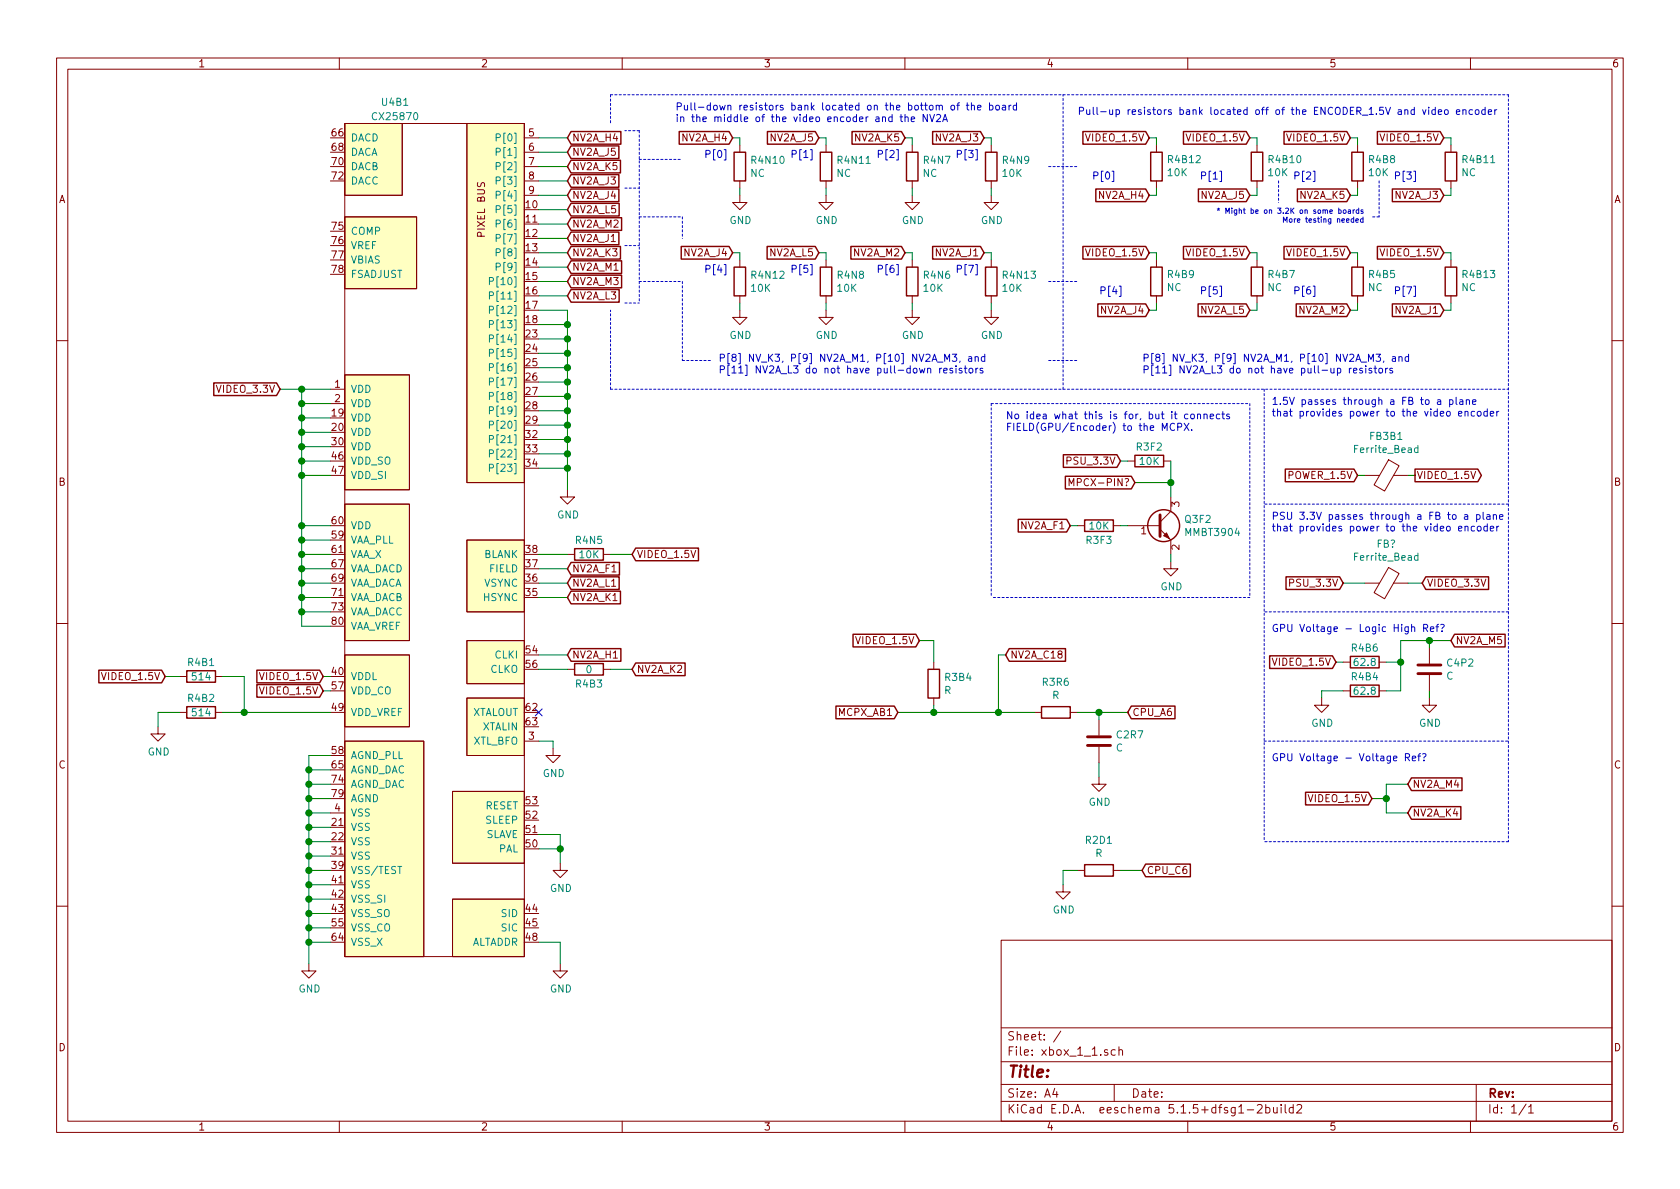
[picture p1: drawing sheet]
<svg xmlns="http://www.w3.org/2000/svg" width="297mm" height="210mm" viewBox="0 0 297 210" stroke-linecap="round" stroke-linejoin="round" font-family="sans-serif">
<g fill="none" stroke="#840000" stroke-width=".18">
<path d="M10 10.3h277v189.9h-277zM12 12.2h273v186.1h-273zM60 10.3v1.9M110 10.3v1.9M160 10.3v1.9M210 10.3v1.9M260 10.3v1.9M61 21.8h10.1v12.7h-10.1zM61 38.3h12.7v12.7h-12.7zM61 21.8h31.7v147.4h-31.7zM82.5 21.8h10.2v63.5h-10.2zM92.7 24.4h2.5"/>
<path d="M92.7 26.9h2.5M92.7 29.5h2.5M92.7 32h2.5M92.7 34.5h2.5M130.8 34.5v1.3h1.3l-1.3 1.3-1.3-1.3h1.3M130.8 25.6v1.3M130.8 32v1.3M146 34.5v1.3h1.3l-1.3 1.3-1.2-1.3h1.2M146 25.6v1.3M146 32v1.3M161.3 34.5v1.3h1.3l-1.3 1.3-1.3-1.3h1.3M161.3 25.6v1.3"/>
<path d="M161.3 32v1.3M175.3 34.5v1.3h1.2l-1.2 1.3-1.3-1.3h1.3M175.3 25.6v1.3M175.3 32v1.3M204.5 25.6v1.3M204.5 32v1.3M222.2 25.6v1.3M222.2 32v1.3M240 25.6v1.3M240 32v1.3M256.5 25.6v1.3M256.5 32v1.3"/>
<path d="M130.8 54.9v1.2h1.3l-1.3 1.3-1.3-1.3h1.3M130.8 46v1.2M130.8 52.3v1.3M146 54.9v1.2h1.3l-1.3 1.3-1.2-1.3h1.2M146 46v1.2M146 52.3v1.3M161.3 54.9v1.2h1.3l-1.3 1.3-1.3-1.3h1.3M161.3 46v1.2M161.3 52.3v1.3M175.3 54.9v1.2h1.2l-1.2 1.3-1.3-1.3h1.3M175.3 46v1.2M175.3 52.3v1.3"/>
<path d="M204.5 46v1.2M204.5 52.3v1.3M222.2 46v1.2M222.2 52.3v1.3M240 46v1.2M240 52.3v1.3M256.5 46v1.2M256.5 52.3v1.3M10 60.2h2M58.4 68.8h2.6M58.4 71.4h2.6M61 66.3h11.4v20.3h-11.4z"/>
<path d="M285 60.2h2M61 89.1h11.4v24.2h-11.4zM82.5 95.5h10.2v12.7h-10.2zM100.3 86.6v1.3h1.3l-1.3 1.2-1.2-1.2h1.2M100.3 98h1.3M106.7 98h1.2M189 85.9v-1.3l.4 .9 .5-.9v1.3M190.5 93h1.3M196.8 93h1.3M199.4 93h5.7M199.4 81.5h1.3M205.1 93.6l1.9 1.9v2.5"/>
<path d="M205.7 81.5h1.3M207 99.3v1.3h1.3l-1.3 1.2-1.3-1.2h1.3M207 87.9v2.5l-1.9 1.9M241.3 84.1h2.6M245.5 81.3l1.9 1.1-2.6 4.4-1.8-1.1zM246.4 84.1h2.5M10 110.3h2M31.7 119.6h1.3M38.1 119.6h1.3M61 115.8h11.4v12.7h-11.4zM82.5 113.3h10.2v7.6h-10.2zM100.3 118.4h1.3"/>
<path d="M106.7 118.4h1.2M165.1 117.1v1.3M237.5 117.1h1.3M241.3 103.1h2.6M243.8 117.1h1.3M245.5 100.3l1.9 1.1-2.6 4.5-1.8-1.1zM246.4 103.1h2.5M252.7 114.5v2.8M252.7 119.4v2.8M285 110.3h2M27.9 128.5v1.3h1.3l-1.3 1.3-1.2-1.3h1.2M31.7 126h1.3"/>
<path d="M38.1 126h1.3M61 131.1h13.9v38.1h-13.9zM80 139.9h12.7v12.7h-12.7zM82.5 123.4h10.2v10.2h-10.2zM92.7 131.1h2.5M97.8 132.3v1.3h1.3l-1.3 1.3-1.3-1.3h1.3M165.1 123.4v1.3M182.9 126h1.2M189.2 126h1.3M194.3 137.4v1.3h1.3l-1.3 1.2-1.3-1.2h1.3M194.3 127.2v2.8M194.3 132.1v2.8"/>
<path d="M233.7 123.4v1.3h1.2l-1.2 1.3-1.3-1.3h1.3M237.5 122.2h1.3M243.8 122.2h1.3M252.7 123.4v1.3h1.3l-1.3 1.3-1.2-1.3h1.2M58.4 143.8h2.6M80 159h12.7v10.2h-12.7zM99.1 152.6v1.3h1.2l-1.2 1.3-1.3-1.3h1.3M188 156.5v1.2h1.2l-1.2 1.3-1.3-1.3h1.3M190.5 153.9h1.3M196.8 153.9h1.3M10 160.2h2M54.6 170.4v1.3h1.3l-1.3 1.3-1.3-1.3h1.3"/>
<path d="M99.1 170.4v1.3h1.2l-1.2 1.3-1.3-1.3h1.3M177 166.3h108v32h-108zM285 160.2h2M60 198.3v1.9M110 198.3v1.9M160 198.3v1.9M177 194.8h108M177 191.8h108M177 187.8h108M177 181.8h108M186.5 192.5l-.4 1h1M186.8 193v1"/>
<path d="M187.6 182.3l-1.3 2M197 191.8v3M197.2 185.7l-.4-.1-.3 .3v.6l.3 .1 .4-.1M197.8 185.7l.2-.1 .4 .1 .1 .9M197.8 185.1v1.5M210 198.3v1.9M220.5 196.3h1.2M222.3 195.5l.2-.2h.4l.3 .5-1 1h1M223.8 195.9l.4-.1 .3 .3v.6l-.3 .1-.4-.1M223.8 195.3v1.5M225.2 195.8v.9l.4 .1 .2-.1M225.8 195.8v1"/>
<path d="M226.5 195.3v.2M226.5 195.8v1M227.2 195.3v1.3l.3 .2M228.7 195.9l-.5-.1-.3 .3 .1 .6 .2 .1 .5-.1M228.7 195.3v1.5M229.3 195.5l.2-.2h.4l.2 .2v.3v.2l-.9 .8h.9M260 198.3v1.9M261 191.8v6.5M269.8 195.2l-1.2 2M270.3 195.8l.4-.5v1.5M270.3 196.8h.8"/>
</g>
<g fill="none" stroke="#840000" stroke-width=".25">
<path d="M101 23.3h8.8v2.2h-8.8l-.7-1.1zM101 38.5h8.9v2.2h-8.9l-.7-1.1zM101 30.9h8.4v2.2h-8.4l-.7-1.1zM101 36h8.5v2.2h-8.5l-.7-1.1zM101 28.3h8.7v2.3h-8.7l-.7-1.1zM101 25.8h8.4v2.2h-8.4l-.7-1.1zM101 33.4h8.4v2.3h-8.4l-.7-1.2zM120.1 23.3h8.8l.6 1.1-.6 1.1h-8.8zM129.8 26.9h2v5.1h-2zM135.7 23.3h8.4l.7 1.1-.7 1.1h-8.4zM145 26.9h2.1v5.1h-2.1zM150.6 23.3h8.8l.6 1.1-.6 1.1h-8.8z"/>
<path d="M160.3 26.9h2v5.1h-2zM164.9 23.3h8.5l.6 1.1-.6 1.1h-8.5zM174.2 26.9h2.1v5.1h-2.1zM191.5 23.3h11.1l.6 1.1-.6 1.1h-11.1zM193.8 33.4h8.8l.6 1.1-.6 1.2h-8.8zM203.5 26.9h2v5.1h-2zM209.2 23.3h11.1l.7 1.1-.7 1.1h-11.1zM211.9 33.4h8.4l.7 1.1-.7 1.2h-8.4zM221.2 26.9h2.1v5.1h-2.1zM227 23.3h11.1l.7 1.1-.7 1.1h-11.1zM229.4 33.4h8.7l.7 1.1-.7 1.2h-8.7zM239 26.9h2v5.1h-2z"/>
<path d="M243.5 23.3h11.1l.7 1.1-.7 1.1h-11.1zM246.2 33.4h8.4l.7 1.1-.7 1.2h-8.4zM255.5 26.9h2.1v5.1h-2.1zM101 51.2h8.5v2.2h-8.5l-.7-1.1zM101 48.7h8.9v2.2h-8.9l-.7-1.1zM101 41h8.4v2.3h-8.4l-.7-1.1zM101 43.6h8.7v2.2h-8.7l-.7-1.1zM101 46.1h8.9v2.3h-8.9l-.7-1.2zM120.4 43.6h8.5l.6 1.1-.6 1.1h-8.5zM129.8 47.2h2v5.1h-2zM135.6 43.6h8.5l.7 1.1-.7 1.1h-8.5zM145 47.2h2.1v5.1h-2.1z"/>
<path d="M150.4 43.6h9l.6 1.1-.6 1.1h-9zM160.3 47.2h2v5.1h-2zM164.9 43.6h8.5l.6 1.1-.6 1.1h-8.5zM174.2 47.2h2.1v5.1h-2.1zM191.5 43.6h11.1l.6 1.1-.6 1.1h-11.1zM194.1 53.7h8.5l.6 1.2-.6 1.1h-8.5zM203.5 47.2h2v5.1h-2zM209.2 43.6h11.1l.7 1.1-.7 1.1h-11.1zM211.8 53.7h8.5l.7 1.2-.7 1.1h-8.5zM221.2 47.2h2.1v5.1h-2.1zM227 43.6h11.1l.7 1.1-.7 1.1h-11.1zM229.2 53.7h8.9l.7 1.2-.7 1.1h-8.9z"/>
<path d="M239 47.2h2v5.1h-2zM243.5 43.6h11.1l.7 1.1-.7 1.1h-11.1zM246.2 53.7h8.4l.7 1.2-.7 1.1h-8.4zM255.5 47.2h2.1v5.1h-2.1zM37.8 67.7h11.1l.6 1.1-.6 1.1h-11.1zM101 99.5h8.5v2.2h-8.5l-.7-1.1zM101.6 97h5.1v2.1h-5.1zM112.4 96.9h11.1v2.3h-11.1l-.6-1.2zM180 91.8h8.6l.6 1.2-.6 1.1h-8.6zM188 80.4h9.5l.6 1.1-.6 1.1h-9.5zM188.4 84.2h11.6l.7 1.1-.7 1.2h-11.6zM191.8 91.9h5v2.1h-5z"/>
<path d="M200.7 80.5h5v2h-5zM227.3 83h12.1l.6 1.1-.6 1.1h-12.1zM250.2 83h11.1l.6 1.1-.6 1.1h-11.1zM17.5 118.5h11.1l.6 1.1-.6 1.1h-11.1zM33 118.6h5.1v2h-5.1zM45.4 118.5h11.1l.6 1.1-.6 1.1h-11.1zM101 114.7h8.8v2.2h-8.8l-.7-1.1zM101 104.5h8.7v2.3h-8.7l-.7-1.1zM101 102h8.5v2.2h-8.5l-.7-1.1zM101.6 117.3h5.1v2.1h-5.1zM112.4 117.2h8.7v2.3h-8.7l-.6-1.1zM150.8 112.2h11.1l.7 1.1-.7 1.1h-11.1z"/>
<path d="M164.1 118.4h2v5h-2zM178.4 114.7h10v2.2h-10l-.6-1.1zM224.5 116h11.1l.6 1.1-.6 1.1h-11.1zM227.4 102h9.5l.6 1.1-.6 1.1h-9.5zM238.8 116.1h5v2h-5zM252.1 102h11.1v2.2h-11.1l-.6-1.1zM257.2 112.2h8.9v2.2h-8.9l-.7-1.1zM33 125h5.1v2h-5.1zM45.4 121.1h11.1l.6 1.1-.6 1.1h-11.1zM147.8 124.9h10.3l.6 1.1-.6 1.1h-10.3zM184.1 125h5.1v2h-5.1zM200 124.9h7.7v2.2h-7.7l-.6-1.1z"/>
<path d="M238.8 121.2h5v2h-5zM249.6 137.6h8.9v2.2h-8.9l-.7-1.1zM191.8 152.9h5v2h-5zM202.6 152.8h7.9v2.2h-7.9l-.7-1.1zM230.8 140.1h11.1l.7 1.1-.7 1.1h-11.1zM249.6 142.6h8.7v2.3h-8.7l-.7-1.1z"/>
<circle cx="205.7" cy="93" r="2.82"/>
</g>
<g fill="none" stroke="#008484" stroke-width=".18">
<path d="M87.7 37h.6l.2-.2-.1-.3-.2-.1h-.5v1.2M87.7 39.6l.6-.1 .2-.2-.1-.3-.2-.1h-.5v1.3M87.7 24.3h.6l.2-.2-.1-.3-.2-.1h-.5v1.2M87.7 26.9l.6-.1 .2-.2-.1-.3-.2-.1h-.5v1.3M87.7 29.4h.6l.2-.2-.1-.3-.2-.2h-.5v1.3M87.7 31.9h.6l.2-.2-.1-.3-.2-.1h-.5v1.3M87.7 34.5l.6-.1 .2-.1-.1-.3-.2-.2h-.5v1.3M86.5 49.7l.7-.1v-.4l-.2-.1h-.5v1.2M86.5 52.3l.7-.1v-.5l-.2-.1h-.5v1.3M86.5 54.8l.7-.1v-.4l-.2-.2h-.5v1.3M86.5 57.3l.7-.1v-.4l-.2-.1h-.5v1.3M86.5 59.9l.7-.1v-.4l-.2-.2h-.5v1.3"/>
<path d="M87.7 42.1h.6l.2-.2-.1-.3-.2-.2h-.5v1.3M87.7 44.6h.6l.2-.2-.1-.3-.2-.1h-.5v1.3M87.7 47.2l.6-.1 .2-.1-.1-.3-.2-.2h-.5v1.3M86.5 62.4l.7-.1v-.4l-.2-.1h-.5v1.2M86.5 65l.7-.1v-.5l-.2-.1h-.5v1.3M86.5 67.5l.7-.1v-.4l-.2-.2h-.5v1.3M86.5 70l.7-.1v-.4l-.2-.1h-.5v1.3M86.5 72.6l.7-.1v-.4l-.2-.2h-.5v1.3M86.5 75.1l.7-.1v-.4l-.2-.1h-.5v1.2M86.5 77.7l.7-.1v-.5l-.2-.1h-.5v1.3M250.7 79.2h-.4l-.2 .2 .1 .6h.5M250.7 78.8v1.2"/>
<path d="M86.5 80.2l.7-.1v-.4l-.2-.2h-.5v1.3M86.5 82.7l.7-.1v-.4l-.2-.1h-.5v1.3M250.7 98.3l-.4-.1-.2 .3 .1 .5h.5M250.7 97.8v1.3"/>
</g>
<path d="M205.1 91.1v3.8M250.7 119.1h4.1M250.7 117.6h4.1M192.3 131.8h4M192.3 130.3h4" fill="none" stroke="#840000" stroke-width=".51"/>
<path d="M205.7 94.7l.5-.5 .6 1z" fill="#840000" stroke="#840000" stroke-width=".18"/>
<g fill="#ffffc2" stroke="#ffffc2" stroke-width=".18">
<path d="M61 131.1h13.9v38.1h-13.9z"/>
<path d="M61 115.8h11.4v12.7h-11.4z"/>
<path d="M61 89.1h11.4v24.2h-11.4z"/>
<path d="M61 66.3h11.4v20.3h-11.4z"/>
<path d="M61 21.8h10.1v12.7h-10.1z"/>
<path d="M61 38.3h12.7v12.7h-12.7z"/>
<path d="M80 139.9h12.7v12.7h-12.7z"/>
<path d="M80 159h12.7v10.2h-12.7z"/>
<path d="M82.5 123.4h10.2v10.2h-10.2z"/>
<path d="M82.5 113.3h10.2v7.6h-10.2z"/>
<path d="M82.5 95.5h10.2v12.7h-10.2z"/>
<path d="M82.5 21.8h10.2v63.5h-10.2z"/>
</g>
<g fill="none" stroke="#0000c2" stroke-width=".18" stroke-dasharray=".4 .4">
<path d="M107.9 16.8h158.8M107.9 16.8v5M266.7 16.8v132M110.5 33.3h2.5M113 28.2h7.6M113 23.1h-2.5M113 23.1v30.5M113 38.3h7.6M120.6 38.3v3.9M185.4 29.5h5.1M226.1 32v3.8M243.8 38.3h-1.2"/>
<path d="M243.8 32v6.3M110.5 53.6h2.5M110.5 43.4h2.5M113 49.8h7.6M120.6 49.8v13.9M185.4 49.8h5.1M107.9 68.8h158.8M107.9 68.8v-13.9M120.6 63.7h5.1M175.3 71.4h45.7M175.3 71.4v34.3M185.4 63.7h5.1"/>
<path d="M188 68.8v-52M221 71.4v34.3M223.5 68.8v80M266.7 89.1h-43.2M221 105.7h-45.7M266.7 108.2h-43.2M223.5 131.1h43.2M266.7 148.8h-43.2"/>
</g>
<g fill="none" stroke="#008400" stroke-width=".18">
<path d="M95.2 24.4h5.1M95.2 34.5h5.1M95.2 32h5.1M95.2 29.5h5.1M95.2 39.6h5.1M95.2 37.1h5.1M95.2 26.9h5.1M129.5 24.4h1.3v1.2M130.8 33.3v1.2M144.8 24.4h1.2v1.2M146 33.3v1.2M160 24.4h1.3v1.2"/>
<path d="M161.3 33.3v1.2M174 24.4h1.3v1.2M175.3 33.3v1.2M203.2 24.4h1.3v1.2M204.5 33.3v1.2h-1.3M221 24.4h1.2v1.2M222.2 33.3v1.2h-1.2M238.8 24.4h1.2v1.2M240 33.3v1.2h-1.2M255.3 24.4h1.2v1.2M256.5 33.3v1.2h-1.2M95.2 44.7h5.1"/>
<path d="M95.2 54.9h5.1v31.7M95.2 49.8h5.1M95.2 52.3h5.1M95.2 47.2h5.1M95.2 42.2h5.1M95.2 57.4h5.1M95.2 59.9h5.1M129.5 44.7h1.3v1.3M130.8 53.6v1.3M144.8 44.7h1.2v1.3M146 53.6v1.3M160 44.7h1.3v1.3"/>
<path d="M161.3 53.6v1.3M174 44.7h1.3v1.3M175.3 53.6v1.3M203.2 44.7h1.3v1.3M204.5 53.6v1.3h-1.3M221 44.7h1.2v1.3M222.2 53.6v1.3h-1.2M238.8 44.7h1.2v1.3M240 53.6v1.3h-1.2M255.3 44.7h1.2v1.3M256.5 53.6v1.3h-1.2M49.5 68.8h8.9"/>
<path d="M53.3 68.8v41.9h5.1M53.3 79h5.1M53.3 76.4h5.1M53.3 73.9h5.1M53.3 71.4h5.1M95.2 62.5h5.1M95.2 65h5.1M95.2 67.6h5.1M95.2 70.1h5.1M95.2 72.6h5.1M95.2 75.2h5.1M95.2 77.7h5.1"/>
<path d="M53.3 81.5h5.1M53.3 93h5.1M53.3 84.1h5.1M53.3 98h5.1M53.3 95.5h5.1M95.2 82.8h5.1M95.2 98h5.1M95.2 80.3h5.1M107.9 98h3.9M189.2 93h1.3M198.1 81.5h1.3M198.1 93h1.3"/>
<path d="M200.7 85.3h6.3M207 81.5v6.4M207 98v1.3M240 84.1h1.3M248.9 84.1h1.3M29.2 119.6h2.5M39.4 119.6h3.8v6.4M53.3 103.1h5.1M53.3 105.7h5.1M53.3 100.6h5.1M53.3 108.2h5.1M57.1 119.6h1.3"/>
<path d="M95.2 118.4h5.1M95.2 103.1h5.1M95.2 105.7h5.1M95.2 115.8h5.1M95.2 100.6h5.1M107.9 118.4h3.9M162.6 113.3h2.5v3.8M177.8 115.8h-1.3v10.2M236.2 117.1h1.3M237.5 103.1h3.8M245.1 117.1h2.5M248.9 103.1h2.6"/>
<path d="M252.7 113.3v1.2M256.5 113.3h-8.9v8.9h-2.5M31.7 126h-3.8v2.5M39.4 126h19M54.6 136.1h3.8M54.6 138.7h3.8M57.1 122.2h1.3M58.4 133.6h-3.8v36.8M95.2 131.1h2.6v1.2M158.7 126h24.2M165.1 124.7v1.3M190.5 126h8.9"/>
<path d="M194.3 126v1.2M194.3 134.9v2.5M237.5 122.2h-3.8v1.2M248.9 138.7h-3.8v5.1h3.8M252.7 122.2v1.2M54.6 151.4h3.8M54.6 148.8h3.8M54.6 146.3h3.8M54.6 143.8h3.8M54.6 141.2h3.8M54.6 153.9h3.8M54.6 159h3.8"/>
<path d="M54.6 156.5h3.8M95.2 150.1h3.9M95.2 147.6h3.9v5M190.5 153.9h-2.5v2.6M198.1 153.9h3.8M242.6 141.2h2.5M54.6 166.6h3.8M54.6 164.1h3.8M54.6 161.5h3.8M95.2 166.6h3.9v3.8"/>
</g>
<g fill="none" stroke="#0000c2" stroke-width=".18">
<path d="M166.1 18.8l.1-.2 .3 .1 .1 .8M168.2 18.7l.4-.1 .1 .1v.7l-.3 .1-.3-.3zM169.2 18.6h.4M169.6 18.2l-.3 .2v1.1M170.8 18.6h.5M171 18.2v1.1l.3 .2M171.8 18.7l.1-.1 .3 .1 .1 .8M171.8 18.2v1.3M172.8 19l.7-.1-.1-.2-.4-.1-.2 .2 .1 .6h.5M175 18.7l.3-.1 .3 .2-.2 .6h-.4M175 18.2v1.3M176.2 18.7l.3-.1 .2 .1-.1 .7-.3 .1-.2-.2-.1-.5z"/>
<path d="M177.3 18.7h.4l.1 .8M177.8 18.9l-.4 .1-.2 .1 .2 .4 .4-.1M178.4 18.6v.9M178.8 18.6l-.4 .2M179.7 18.7l-.3-.1-.3 .2 .1 .6h.5M179.7 18.2v1.3M251.5 19.4l.3 .8 .3-.8M252.6 19v.1M252.6 19.4v.8M253.8 19.5l-.4-.1-.2 .2 .1 .6h.5M253.8 19v1.2M254.3 19.8l.6-.1-.1-.2-.3-.1-.2 .2 .1 .6h.4"/>
<path d="M255.4 19.5l.2-.1 .4 .1 .1 .5-.2 .2h-.3l-.2-.1zM257.5 19.8l.6-.1v-.2l-.4-.1-.2 .2 .1 .6h.5M258.6 19.5l.3-.1 .3 .1v.7M258.6 19.4v.8M260.3 19.5l-.3-.1-.3 .2 .2 .6h.4M261 19.5l.3-.1 .1 .1v.7h-.3l-.3-.2zM262.6 19.5l-.4-.1-.2 .2 .1 .6h.5M262.6 19v1.2M263.1 19.8l.6-.1v-.2l-.4-.1-.2 .2 .1 .6h.5M264.3 19.4v.8M264.6 19.4l-.3 .2M128 26.5h.3v1.8h-.3"/>
<path d="M143.3 26.5h.3v1.8h-.3M158.5 26.5h.3v1.8h-.3M159.1 20.7h.5M159.3 20.2v1.1l.3 .2M160 20.8l.2-.1h.3l.1 .8M160 20.2v1.3M161.1 21.1l.6-.1-.1-.3h-.3l-.2 .1 .1 .7h.4M164 20.2v1.3l-.8-1.3v1.3M164.4 20.2l.4 1.3 .4-1.3M165.6 20.4l.5-.2 .2 .4-.8 .9h.8M166.7 21.5l.4-1.3 .4 1.3M166.8 21.2h.6"/>
<path d="M172.5 26.5h.3v1.8h-.3M196.6 30.3h.3v1.8h-.3M215.2 36.9l.2 .1 .2-.1M215.3 37.2l.1-.2 .2 .2M215.4 36.8v.2M215.7 30.3h.3v1.8h-.3M216.7 37.7v-.9l.3 .7 .3-.7v.9M217.8 36.8v.1M217.8 37.1v.6M218.7 37.1v.8l-.2 .1h-.2M218.7 37.2l-.3-.1-.2 .2 .1 .4h.4M226.9 39.3v-.9l.4 .6 .3-.6v.9"/>
<path d="M228 38.8l.1-.1 .3 .1v.5l-.4-.1zM232.2 30.3h.3v1.8h-.3M241 37.2l-.2-.1-.2 .1 .1 .2 .3 .1v.2h-.4M241 38.7h-.3l-.2 .2 .1 .4h.4M241 38.4v.9M250 30.3h.3v1.8h-.3M128 46.8h.3v1.8h-.3M143.3 46.8h.3v1.8h-.3M158.5 46.8h.3v1.8h-.3M172.5 46.8h.3v1.8h-.3M197.9 50.6h.3v1.8h-.3M215.7 50.6h.3v1.8h-.3"/>
<path d="M232.2 50.6h.3v1.8h-.3M250 50.6h.3v1.8h-.3M166.1 65.1v.9M166.5 65.1l-.3 .1-.1 .1M166.9 65.5l.6-.1-.1-.2-.4-.1-.1 .2v.6h.5M167 63.9v-1.3l.5 .9 .4-.9v1.3M168.4 62.6h.8l-.5 .5 .4 .1 .1 .5-.3 .2-.5-.1M168.4 65.2l-.3-.1-.2 .2 .1 .2 .4 .1v.3h-.5M169 64.7v.1M169 65.1v.9M169.7 63.8l-.1 .3M170.1 65.2l-.4-.1-.1 .2v.2l.5 .1v.3h-.5"/>
<path d="M170.5 65.1h.5M170.7 64.7v1.1l.3 .2M171.3 63.1h.5v.8M171.4 65.2l.4-.1 .2 .2-.1 .6-.3 .1-.3-.3zM171.8 63.4h-.4l-.2 .2 .1 .2h.5M172.4 63.2l.2-.1h.3l.1 .8M172.4 63.1v.8M172.5 65.1v.9M172.9 65.1l-.4 .2M173.8 65.2l-.3-.1-.2 .2v.2l.5 .1v.3h-.5M174.1 63.1h-.3l-.3 .2 .1 .5h.5M174.1 62.6v1.3"/>
<path d="M207.7 75a.6 .6 0 0 0-.9 .4 .6 .6 0 0 0 .6 .7l.3-.1M208.2 75.5h.6l.1-.5-.2-.2h-.5v1.3M209.4 74.8l.8 1.3M210 73.3l-.3-.1-.3 .3 .1 .5h.5M210.2 74.8l-.8 1.3M210.6 73.3l.3-.1 .2 .1v.7l-.3 .1-.3-.3zM210.7 76v.1M211.7 73.3l.2-.1 .3 .1 .1 .8M211.7 73.2v.9M212.9 73.3l.2-.1 .3 .1v.8M212.9 73.2v.9M214 73.6l.6-.1-.1-.2-.4-.1-.1 .2v.6h.5"/>
<path d="M215.7 73.3l-.4-.1-.2 .3 .1 .5h.5M216 73.2h.5M216.2 72.8v1.1l.3 .2M217.3 73.3l-.3-.1-.1 .2v.2l.4 .1v.3h-.4M238.6 65.1v.9M238.9 65.1l-.3 .2M239.3 65.5l.6-.1v-.2l-.4-.1-.2 .2 .1 .6h.5M240.9 65.2l-.3-.1-.2 .2 .1 .2 .4 .1v.3h-.5M241.5 65.1v.9M242 63.9v-1.3l.4 .9 .4-.9v1.3M242.5 65.2l-.3-.1-.2 .2 .1 .2 .4 .1v.3h-.5M242.9 65.1h.5"/>
<path d="M243.1 64.7v1.1l.3 .2M243.3 62.6h.8l-.4 .5 .3 .1 .1 .5-.3 .2-.5-.1M243.9 65.2l.3-.1 .2 .1v.5l-.1 .2-.3 .1-.2-.2zM244.7 63.8l-.1 .3M245 65.1v.9M245.4 65.1l-.4 .2M246.2 63.1h.5v.8M246.2 65.2l-.3-.1-.2 .2 .1 .2 .4 .1v.3h-.5M246.7 63.4h-.4l-.1 .2v.2h.5M247.3 63.2l.2-.1h.3l.1 .8M247.3 63.1v.8M249 63.1h-.3l-.3 .2 .2 .5h.4"/>
<path d="M249 62.6v1.3M254.2 70.7h.5v.8M254.7 71h-.4l-.2 .2 .1 .3h.5M256.3 70.7h.4l.2 .2-.1 .6h-.5M256.3 70.7v1.3M257.5 70.3v1l.1 .2M257.9 73.1l.6-.1-.1-.2-.3-.1-.2 .2v.6h.5M258.1 70.7h.5v.8M258.6 71h-.4l-.1 .2v.3h.5M259 72.9l.2-.2 .3 .1 .1 .8M259 72.7v.9M259.3 70.8l.1-.1h.3l.1 .8"/>
<path d="M259.3 70.7v.8M260.3 71.1l.7-.1-.1-.3h-.4l-.2 .2 .1 .6h.5M260.7 72.8l-.4-.1-.2 .3 .1 .5h.5M261.3 72.8l.3-.1 .3 .3-.2 .5-.3 .1-.2-.3zM263 72.8l-.4-.1-.2 .3 .1 .5h.5M263 72.3v1.3M263.5 73.1l.6-.1-.1-.2-.3-.1-.2 .2 .1 .6h.4M264.6 72.7v.9M265 72.7l-.4 .3M257.9 93.5l.6-.1-.1-.3h-.3l-.2 .1v.6h.5M259 91.1h.4l.1 .7M259 93.2l.2-.1h.3l.1 .8"/>
<path d="M259 93.1v.8M259.5 91.3l-.4 .1-.2 .1 .1 .3h.5M260.7 93.1h-.4l-.2 .2 .1 .5h.5M261.1 91.1l.3-.1 .3 .2-.1 .6h-.5M261.1 91v1.3M261.3 93.1h.3l.3 .2-.2 .5-.3 .1-.2-.2zM262.2 90.6v1.1l.2 .1M262.9 91.1h.5v.7M263 93.1h-.4l-.2 .2 .1 .5h.5M263 92.6v1.3M263.4 91.3l-.4 .1-.2 .1 .1 .3h.5M263.5 93.5l.6-.1-.1-.3h-.3l-.2 .1 .1 .6h.4"/>
<path d="M264 91.1l.2-.1 .3 .1 .1 .7M264 91v.8M264.6 93.1v.8M265 93.1l-.4 .2M265.1 91.4l.6-.1v-.2l-.4-.1-.2 .2 .1 .6h.5M249.6 111l.2-.2 .3 .1v.8M251.7 111.1l.7-.1v-.5l-.2-.1h-.5v1.3M252 111.1l.4 .6M252.9 111.2l.6-.1v-.2l-.4-.1-.2 .2 .1 .6h.5M253.9 110.8h.5M254.4 110.4l-.3 .2v1.1M254.7 110.5l.4-.1 .2 .2-.3 .6"/>
<path d="M255 111.6v.1M248.5 133.9l.7-.1v-.4l-.2-.1h-.5v1.2M248.8 133.9l.4 .6M249.7 134.1l.6-.1v-.2l-.4-.1-.2 .2 .1 .6h.5M250.7 133.7h.5M251.2 133.3l-.3 .1v1.1M251.5 133.3h.4l.2 .1-.3 .7M251.8 134.4v.1"/>
</g>
<g fill="#008400" stroke="#008400" stroke-width=".25">
<circle cx="176.5" cy="126" r=".51"/>
<circle cx="53.3" cy="100.6" r=".51"/>
<circle cx="100.3" cy="82.8" r=".51"/>
<circle cx="53.3" cy="105.7" r=".51"/>
<circle cx="53.3" cy="98" r=".51"/>
<circle cx="53.3" cy="95.5" r=".51"/>
<circle cx="165.1" cy="126" r=".51"/>
<circle cx="194.3" cy="126" r=".51"/>
<circle cx="100.3" cy="80.3" r=".51"/>
<circle cx="100.3" cy="67.6" r=".51"/>
<circle cx="53.3" cy="103.1" r=".51"/>
<circle cx="100.3" cy="70.1" r=".51"/>
<circle cx="53.3" cy="68.8" r=".51"/>
<circle cx="53.3" cy="93" r=".51"/>
<circle cx="100.3" cy="77.7" r=".51"/>
<circle cx="100.3" cy="72.6" r=".51"/>
<circle cx="100.3" cy="75.2" r=".51"/>
<circle cx="54.6" cy="136.1" r=".51"/>
<circle cx="53.3" cy="84.1" r=".51"/>
<circle cx="54.6" cy="166.6" r=".51"/>
<circle cx="43.2" cy="126" r=".51"/>
<circle cx="54.6" cy="164.1" r=".51"/>
<circle cx="54.6" cy="161.5" r=".51"/>
<circle cx="54.6" cy="159" r=".51"/>
<circle cx="54.6" cy="156.5" r=".51"/>
<circle cx="54.6" cy="153.9" r=".51"/>
<circle cx="53.3" cy="81.5" r=".51"/>
<circle cx="54.6" cy="151.4" r=".51"/>
<circle cx="54.6" cy="148.8" r=".51"/>
<circle cx="54.6" cy="146.3" r=".51"/>
<circle cx="54.6" cy="141.2" r=".51"/>
<circle cx="54.6" cy="143.8" r=".51"/>
<circle cx="54.6" cy="138.7" r=".51"/>
<circle cx="100.3" cy="65" r=".51"/>
<circle cx="53.3" cy="79" r=".51"/>
<circle cx="99.1" cy="150.1" r=".51"/>
<circle cx="53.3" cy="76.4" r=".51"/>
<circle cx="207" cy="85.3" r=".51"/>
<circle cx="53.3" cy="73.9" r=".51"/>
<circle cx="100.3" cy="57.4" r=".51"/>
<circle cx="247.7" cy="117.1" r=".51"/>
<circle cx="53.3" cy="108.2" r=".51"/>
<circle cx="252.7" cy="113.3" r=".51"/>
<circle cx="100.3" cy="59.9" r=".51"/>
<circle cx="53.3" cy="71.4" r=".51"/>
<circle cx="245.1" cy="141.2" r=".51"/>
<circle cx="100.3" cy="62.5" r=".51"/>
</g>
<path d="M94.6 125.4l1.3 1.2M95.9 125.4l-1.3 1.2" fill="none" stroke="#000084" stroke-width=".18"/>
<text font-size="2.8" fill="#840000" x="178" y="190.5">Title:</text>
<g font-size="2.1" fill="#840000">
<text x="178" y="184">Sheet: /</text>
<text x="178" y="186.7">File: xbox_1_1.sch</text>
<text x="178" y="196.9">KiCad E.D.A. eeschema 5.1.5+dfsg1-2build2</text>
<text x="178" y="194.1">Size: A4</text>
<text x="200" y="194.1">Date:</text>
<text x="263" y="194.1">Rev:</text>
<text x="263" y="196.9">Id: 1/1</text>
</g>
<g font-size="1.8" fill="#840000">
<text x="35" y="11.9">1</text>
<text x="85" y="11.9">2</text>
<text x="135" y="11.9">3</text>
<text x="185" y="11.9">4</text>
<text x="235" y="11.9">5</text>
<text x="285" y="11.9">6</text>
<text x="58.7" y="24.1">66</text>
<text x="58.7" y="26.7">68</text>
<text x="58.7" y="29.2">70</text>
<text x="93.5" y="24.1">5</text>
<text x="93.5" y="26.7">6</text>
<text x="93.5" y="29.2">7</text>
<text x="101.1" y="25">NV2A_H4</text>
<text x="101.1" y="27.6">NV2A_J5</text>
<text x="120.8" y="25">NV2A_H4</text>
<text x="136.3" y="25">NV2A_J5</text>
<text x="151.3" y="25">NV2A_K5</text>
<text x="165.5" y="25">NV2A_J3</text>
<text x="192.3" y="25">VIDEO_1.5V</text>
<text x="210.1" y="25">VIDEO_1.5V</text>
<text x="227.8" y="25">VIDEO_1.5V</text>
<text x="244.3" y="25">VIDEO_1.5V</text>
<text x="10.4" y="35.9">A</text>
<text x="58.7" y="31.7">72</text>
<text x="93.5" y="31.7">8</text>
<text x="93.5" y="34.3">9</text>
<text x="101.1" y="32.6">NV2A_J3</text>
<text x="101.1" y="30.1">NV2A_K5</text>
<text x="101.1" y="35.2">NV2A_J4</text>
<text x="194.5" y="35.2">NV2A_H4</text>
<text x="212.5" y="35.2">NV2A_J5</text>
<text x="230" y="35.2">NV2A_K5</text>
<text x="246.8" y="35.2">NV2A_J3</text>
<text x="285.4" y="35.9">A</text>
<text x="58.7" y="40.6">75</text>
<text x="85.8" y="41.8" transform="rotate(-90 85.8 41.8)">PIXEL BUS</text>
<text x="93" y="36.8">10</text>
<text x="93" y="39.4">11</text>
<text x="93" y="41.9">12</text>
<text x="101.1" y="40.3">NV2A_M2</text>
<text x="101.1" y="37.7">NV2A_L5</text>
<text x="58.7" y="43.2">76</text>
<text x="58.7" y="45.7">77</text>
<text x="93" y="44.4">13</text>
<text x="93" y="47">14</text>
<text x="101.1" y="42.8">NV2A_J1</text>
<text x="101.1" y="45.3">NV2A_K3</text>
<text x="101.1" y="47.9">NV2A_M1</text>
<text x="121.1" y="45.3">NV2A_J4</text>
<text x="136.2" y="45.3">NV2A_L5</text>
<text x="151.1" y="45.3">NV2A_M2</text>
<text x="165.5" y="45.3">NV2A_J1</text>
<text x="192.3" y="45.3">VIDEO_1.5V</text>
<text x="210.1" y="45.3">VIDEO_1.5V</text>
<text x="227.8" y="45.3">VIDEO_1.5V</text>
<text x="244.3" y="45.3">VIDEO_1.5V</text>
<text x="58.7" y="48.3">78</text>
<text x="93" y="49.5">15</text>
<text x="93" y="52.1">16</text>
<text x="101.1" y="53">NV2A_L3</text>
<text x="101.1" y="50.4">NV2A_M3</text>
<text x="93" y="54.6">17</text>
<text x="93" y="57.1">18</text>
<text x="93" y="59.7">23</text>
<text x="194.7" y="55.5">NV2A_J4</text>
<text x="212.4" y="55.5">NV2A_L5</text>
<text x="229.8" y="55.5">NV2A_M2</text>
<text x="246.8" y="55.5">NV2A_J1</text>
<text x="93" y="62.2">24</text>
<text x="93" y="64.8">25</text>
<text x="38.6" y="69.5">VIDEO_3.3V</text>
<text x="59.2" y="68.6">1</text>
<text x="59.2" y="71.1">2</text>
<text x="93" y="67.3">26</text>
<text x="93" y="69.8">27</text>
<text x="58.7" y="73.7">19</text>
<text x="58.7" y="76.2">20</text>
<text x="93" y="72.4">28</text>
<text x="93" y="74.9">29</text>
<text x="93" y="77.5">32</text>
<text x="58.7" y="78.7">30</text>
<text x="58.7" y="81.3">46</text>
<text x="58.7" y="83.8">47</text>
<text x="93" y="80">33</text>
<text x="93" y="82.5">34</text>
<text x="189.1" y="82.2">PSU_3.3V</text>
<text x="10.4" y="85.9">B</text>
<text x="190.1" y="86">MPCX-PIN?</text>
<text x="208.5" y="89.6" transform="rotate(-90 208.5 89.6)">3</text>
<text x="227.9" y="84.7">POWER_1.5V</text>
<text x="250.4" y="84.7">VIDEO_1.5V</text>
<text x="285.4" y="85.9">B</text>
<text x="58.7" y="95.2">59</text>
<text x="58.7" y="92.7">60</text>
<text x="180.7" y="93.6">NV2A_F1</text>
<text x="201.8" y="94.5">1</text>
<text x="58.7" y="97.8">61</text>
<text x="58.7" y="100.3">67</text>
<text x="93" y="100.3">37</text>
<text x="93" y="97.8">38</text>
<text x="101.1" y="101.2">NV2A_F1</text>
<text x="112.5" y="98.7">VIDEO_1.5V</text>
<text x="208.5" y="97.3" transform="rotate(-90 208.5 97.3)">2</text>
<text x="58.7" y="102.9">69</text>
<text x="58.7" y="105.4">71</text>
<text x="58.7" y="107.9">73</text>
<text x="93" y="105.4">35</text>
<text x="93" y="102.9">36</text>
<text x="101.1" y="106.3">NV2A_K1</text>
<text x="101.1" y="103.8">NV2A_L1</text>
<text x="228.4" y="103.8">PSU_3.3V</text>
<text x="252.2" y="103.8">VIDEO_3.3V</text>
<text x="58.7" y="110.5">80</text>
<text x="151.6" y="113.9">VIDEO_1.5V</text>
<text x="257.3" y="113.9">NV2A_M5</text>
<text x="58.7" y="119.4">40</text>
<text x="93" y="115.6">54</text>
<text x="93" y="118.1">56</text>
<text x="101.1" y="116.5">NV2A_H1</text>
<text x="112.5" y="119">NV2A_K2</text>
<text x="178.6" y="116.5">NV2A_C18</text>
<text x="225.3" y="117.7">VIDEO_1.5V</text>
<text x="18.3" y="120.3">VIDEO_1.5V</text>
<text x="46.2" y="122.8">VIDEO_1.5V</text>
<text x="46.2" y="120.3">VIDEO_1.5V</text>
<text x="58.7" y="125.7">49</text>
<text x="58.7" y="121.9">57</text>
<text x="93" y="125.7">62</text>
<text x="93" y="128.3">63</text>
<text x="93.5" y="130.8">3</text>
<text x="148.3" y="126.6">MCPX_AB1</text>
<text x="200.2" y="126.6">CPU_A6</text>
<text x="10.4" y="135.9">C</text>
<text x="58.7" y="133.3">58</text>
<text x="58.7" y="135.9">65</text>
<text x="285.4" y="135.9">C</text>
<text x="58.7" y="138.4">74</text>
<text x="58.7" y="141">79</text>
<text x="59.2" y="143.5">4</text>
<text x="93" y="142.2">53</text>
<text x="231.6" y="141.9">VIDEO_1.5V</text>
<text x="249.7" y="139.3">NV2A_M4</text>
<text x="58.7" y="146">21</text>
<text x="58.7" y="148.6">22</text>
<text x="93" y="149.9">50</text>
<text x="93" y="147.3">51</text>
<text x="93" y="144.8">52</text>
<text x="249.7" y="144.4">NV2A_K4</text>
<text x="58.7" y="151.1">31</text>
<text x="58.7" y="153.7">39</text>
<text x="202.7" y="154.6">CPU_C6</text>
<text x="58.7" y="156.2">41</text>
<text x="58.7" y="158.7">42</text>
<text x="58.7" y="161.3">43</text>
<text x="93" y="161.3">44</text>
<text x="58.7" y="163.8">55</text>
<text x="58.7" y="166.4">64</text>
<text x="93" y="163.8">45</text>
<text x="93" y="166.4">48</text>
<text x="10.4" y="185.9">D</text>
<text x="285.4" y="185.9">D</text>
<text x="35" y="199.9">1</text>
<text x="85" y="199.9">2</text>
<text x="135" y="199.9">3</text>
<text x="185" y="199.9">4</text>
<text x="235" y="199.9">5</text>
<text x="285" y="199.9">6</text>
</g>
<g font-size="1.8" fill="#008484">
<text x="66.2" y="21.3">CX25870</text>
<text x="67.6" y="18.7">U4B1</text>
<text x="62" y="25">DACD</text>
<text x="62" y="27.6">DACA</text>
<text x="88.3" y="25">P[0]</text>
<text x="88.3" y="27.6">P[1]</text>
<text x="133" y="29">R4N10</text>
<text x="148.3" y="29">R4N11</text>
<text x="163.4" y="29">R4N7</text>
<text x="177.4" y="29">R4N9</text>
<text x="206.7" y="28.8">R4B12</text>
<text x="224.4" y="28.8">R4B10</text>
<text x="242.1" y="28.8">R4B8</text>
<text x="258.7" y="28.8">R4B11</text>
<text x="62" y="30.1">DACB</text>
<text x="62" y="32.6">DACC</text>
<text x="88.3" y="30.1">P[2]</text>
<text x="88.3" y="32.6">P[3]</text>
<text x="88.3" y="35.2">P[4]</text>
<text x="132.7" y="31.3">NC</text>
<text x="147.9" y="31.3">NC</text>
<text x="163.2" y="31.3">NC</text>
<text x="177.3" y="31.3">10K</text>
<text x="206.5" y="31.2">10K</text>
<text x="224.3" y="31.2">10K</text>
<text x="242.1" y="31.2">10K</text>
<text x="258.4" y="31.2">NC</text>
<text x="62" y="41.5">COMP</text>
<text x="88.3" y="37.7">P[5]</text>
<text x="88.3" y="40.3">P[6]</text>
<text x="129" y="39.6">GND</text>
<text x="144.2" y="39.6">GND</text>
<text x="159.5" y="39.6">GND</text>
<text x="173.4" y="39.6">GND</text>
<text x="62" y="44.1">VREF</text>
<text x="62" y="46.6">VBIAS</text>
<text x="88.3" y="42.8">P[7]</text>
<text x="88.3" y="45.3">P[8]</text>
<text x="88.3" y="47.9">P[9]</text>
<text x="62" y="49.1">FSADJUST</text>
<text x="87.4" y="50.4">P[10]</text>
<text x="87.4" y="53">P[11]</text>
<text x="132.9" y="51.6">10K</text>
<text x="133" y="49.3">R4N12</text>
<text x="148.1" y="51.6">10K</text>
<text x="148.2" y="49.3">R4N8</text>
<text x="163.3" y="51.6">10K</text>
<text x="163.4" y="49.3">R4N6</text>
<text x="177.3" y="51.6">10K</text>
<text x="177.5" y="49.3">R4N13</text>
<text x="206.3" y="51.5">NC</text>
<text x="206.5" y="49.2">R4B9</text>
<text x="224.1" y="51.5">NC</text>
<text x="224.3" y="49.2">R4B7</text>
<text x="241.9" y="51.5">NC</text>
<text x="242.1" y="49.2">R4B5</text>
<text x="258.4" y="51.5">NC</text>
<text x="258.7" y="49.2">R4B13</text>
<text x="87.4" y="55.5">P[12]</text>
<text x="87.4" y="58">P[13]</text>
<text x="129" y="59.9">GND</text>
<text x="144.2" y="59.9">GND</text>
<text x="159.5" y="59.9">GND</text>
<text x="173.4" y="59.9">GND</text>
<text x="87.4" y="60.6">P[14]</text>
<text x="87.4" y="63.1">P[15]</text>
<text x="87.4" y="65.7">P[16]</text>
<text x="62" y="69.5">VDD</text>
<text x="87.4" y="68.2">P[17]</text>
<text x="87.4" y="70.7">P[18]</text>
<text x="62" y="74.5">VDD</text>
<text x="62" y="72">VDD</text>
<text x="62" y="77.1">VDD</text>
<text x="87.4" y="73.3">P[19]</text>
<text x="87.4" y="75.8">P[20]</text>
<text x="242.3" y="77.8">FB3B1</text>
<text x="62" y="79.6">VDD</text>
<text x="62" y="82.2">VDD_SO</text>
<text x="87.4" y="78.4">P[21]</text>
<text x="87.4" y="80.9">P[22]</text>
<text x="87.4" y="83.4">P[23]</text>
<text x="201" y="79.7">R3F2</text>
<text x="201.6" y="82.2">10K</text>
<text x="239.7" y="80.1">Ferrite_Bead</text>
<text x="62" y="84.7">VDD_SI</text>
<text x="62" y="93.6">VDD</text>
<text x="98.5" y="91.7">GND</text>
<text x="192.7" y="93.6">10K</text>
<text x="209.6" y="92.5">Q3F2</text>
<text x="209.8" y="94.8">MMBT3904</text>
<text x="62" y="96.1">VAA_PLL</text>
<text x="62" y="98.7">VAA_X</text>
<text x="62" y="101.2">VAA_DACD</text>
<text x="85.5" y="98.7">BLANK</text>
<text x="86.6" y="101.2">FIELD</text>
<text x="101.9" y="96.2">R4N5</text>
<text x="102.5" y="98.7">10K</text>
<text x="192.2" y="96.2">R3F3</text>
<text x="239.7" y="99.2">Ferrite_Bead</text>
<text x="243.4" y="96.8">FB?</text>
<text x="62" y="103.8">VAA_DACA</text>
<text x="62" y="106.3">VAA_DACB</text>
<text x="85.5" y="106.3">HSYNC</text>
<text x="85.6" y="103.8">VSYNC</text>
<text x="205.2" y="104.4">GND</text>
<text x="62" y="108.8">VAA_DACC</text>
<text x="62" y="111.4">VAA_VREF</text>
<text x="33.3" y="117.8">R4B1</text>
<text x="86.7" y="119">CLKO</text>
<text x="87.6" y="116.5">CLKI</text>
<text x="103.7" y="119">0</text>
<text x="239" y="115.2">R4B6</text>
<text x="239.6" y="117.8">62.8</text>
<text x="256" y="117.9">C4P2</text>
<text x="33.3" y="124.1">R4B2</text>
<text x="34.1" y="120.3">514</text>
<text x="62" y="120.3">VDDL</text>
<text x="62" y="122.8">VDD_CO</text>
<text x="101.9" y="121.6">R4B3</text>
<text x="167" y="122.7">R</text>
<text x="167.2" y="120.4">R3B4</text>
<text x="184.4" y="121.3">R3R6</text>
<text x="186.1" y="123.6">R</text>
<text x="239" y="120.3">R4B4</text>
<text x="239.6" y="122.9">62.8</text>
<text x="255.7" y="120.2">C</text>
<text x="34.1" y="126.7">514</text>
<text x="62" y="126.6">VDD_VREF</text>
<text x="83.3" y="126.6">XTALOUT</text>
<text x="83.6" y="131.7">XTL_BFO</text>
<text x="85.3" y="129.2">XTALIN</text>
<text x="197.5" y="130.6">C2R7</text>
<text x="231.9" y="128.5">GND</text>
<text x="250.9" y="128.5">GND</text>
<text x="26.1" y="133.6">GND</text>
<text x="62" y="134.2">AGND_PLL</text>
<text x="62" y="136.8">AGND_DAC</text>
<text x="96" y="137.4">GND</text>
<text x="197.3" y="132.9">C</text>
<text x="62" y="139.3">AGND_DAC</text>
<text x="62" y="141.9">AGND</text>
<text x="85.8" y="143.1">RESET</text>
<text x="192.5" y="142.5">GND</text>
<text x="62" y="146.9">VSS</text>
<text x="62" y="149.5">VSS</text>
<text x="62" y="144.4">VSS</text>
<text x="85.8" y="148.2">SLAVE</text>
<text x="85.9" y="145.7">SLEEP</text>
<text x="192" y="149.2">R2D1</text>
<text x="62" y="152">VSS</text>
<text x="62" y="154.6">VSS/TEST</text>
<text x="88.2" y="150.7">PAL</text>
<text x="193.7" y="151.5">R</text>
<text x="62" y="157.1">VSS</text>
<text x="62" y="159.6">VSS_SI</text>
<text x="97.2" y="157.7">GND</text>
<text x="186.1" y="161.5">GND</text>
<text x="62" y="162.2">VSS_SO</text>
<text x="62" y="164.7">VSS_CO</text>
<text x="62" y="167.3">VSS_X</text>
<text x="83.2" y="167.3">ALTADDR</text>
<text x="88.7" y="162.2">SID</text>
<text x="88.7" y="164.7">SIC</text>
<text x="52.8" y="175.5">GND</text>
<text x="97.2" y="175.5">GND</text>
</g>
<g font-size="1.8" fill="#0000c2">
<text x="119.4" y="19.5">Pull-down resistors bank located on the bottom of the board</text>
<text x="119.4" y="21.6">in the middle of the video encoder and the NV2A</text>
<text x="190.5" y="20.3">Pull-up resistors bank located off of the ENCODER_1.5V and video encoder</text>
<text x="124.5" y="27.9">P[0]</text>
<text x="139.7" y="27.9">P[1]</text>
<text x="154.9" y="27.9">P[2]</text>
<text x="168.9" y="27.9">P[3]</text>
<text x="193" y="31.7">P[0]</text>
<text x="212.1" y="31.7">P[1]</text>
<text x="228.6" y="31.7">P[2]</text>
<text x="246.4" y="31.7">P[3]</text>
<text x="124.5" y="48.3">P[4]</text>
<text x="139.7" y="48.3">P[5]</text>
<text x="154.9" y="48.3">P[6]</text>
<text x="168.9" y="48.3">P[7]</text>
<text x="194.3" y="52.1">P[4]</text>
<text x="212.1" y="52.1">P[5]</text>
<text x="228.6" y="52.1">P[6]</text>
<text x="246.4" y="52.1">P[7]</text>
<text x="127" y="64">P[8] NV_K3, P[9] NV2A_M1, P[10] NV2A_M3, and</text>
<text x="201.9" y="64">P[8] NV_K3, P[9] NV2A_M1, P[10] NV2A_M3, and</text>
<text x="127" y="66">P[11] NV2A_L3 do not have pull-down resistors</text>
<text x="201.9" y="66">P[11] NV2A_L3 do not have pull-up resistors</text>
<text x="224.8" y="71.6">1.5V passes through a FB to a plane</text>
<text x="177.8" y="74.1">No idea what this is for, but it connects</text>
<text x="177.8" y="76.2">FIELD(GPU/Encoder) to the MCPX.</text>
<text x="224.8" y="73.7">that provides power to the video encoder</text>
<text x="224.8" y="91.9">PSU 3.3V passes through a FB to a plane</text>
<text x="224.8" y="94">that provides power to the video encoder</text>
<text x="224.8" y="111.8">GPU Voltage - Logic High Ref?</text>
<text x="224.8" y="134.6">GPU Voltage - Voltage Ref?</text>
</g>
<g font-size="1.3" fill="#0000c2">
<text x="219.5" y="37.8">* Might be on 3.2K on some boards</text>
<text x="228.6" y="39.4">More testing needed</text>
</g>
</svg>
